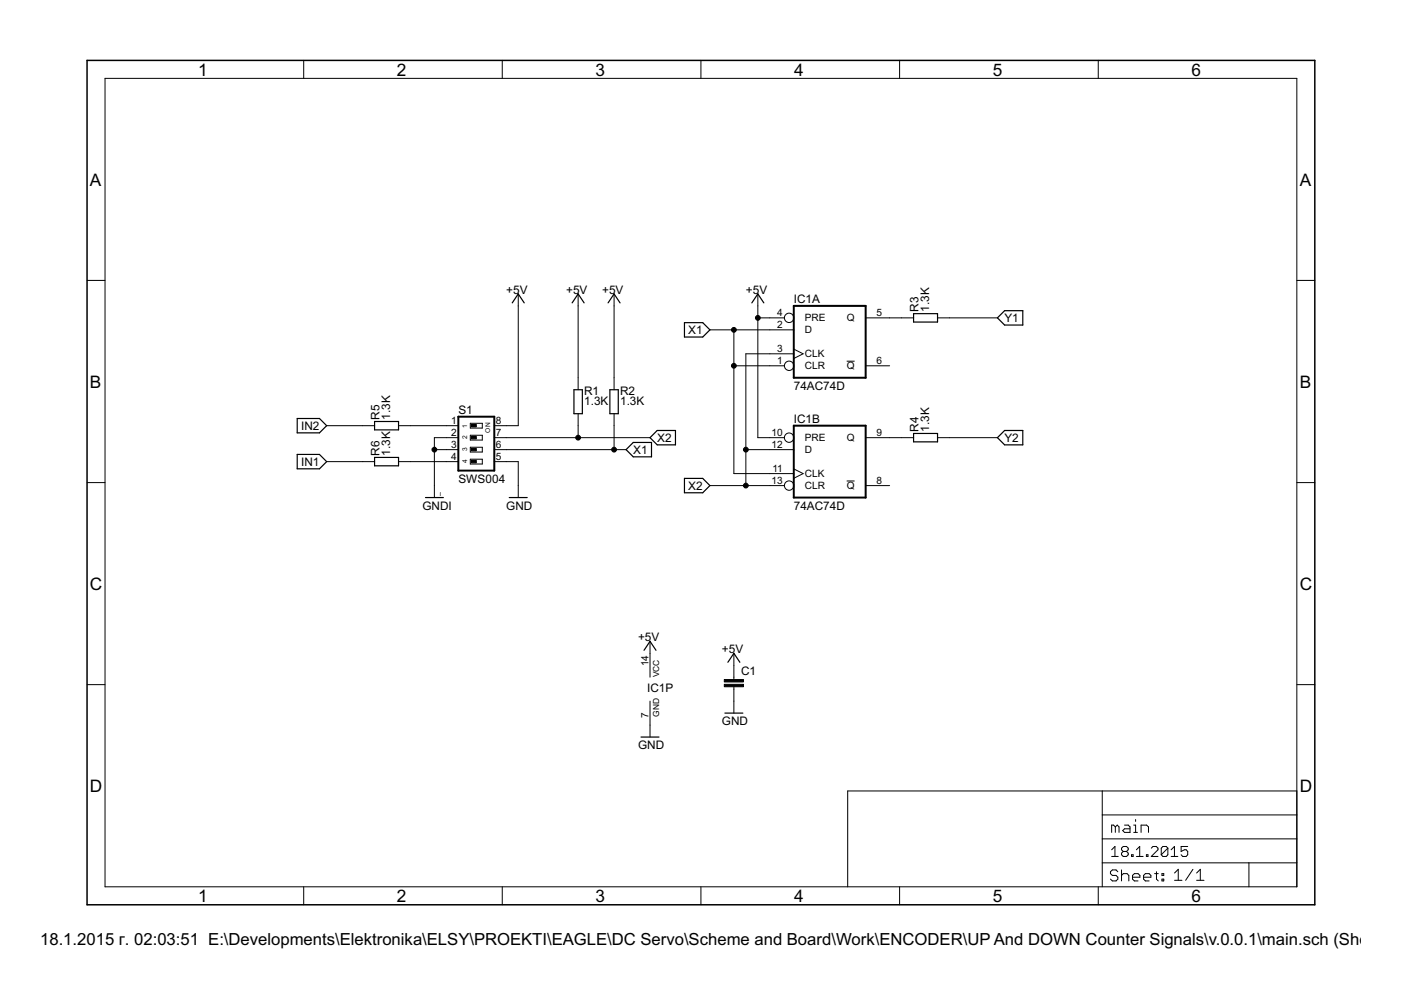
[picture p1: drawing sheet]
<svg xmlns="http://www.w3.org/2000/svg" width="297mm" height="210mm" viewBox="0 0 297 210" stroke-linecap="round" stroke-linejoin="round" font-family="sans-serif">
<g fill="#000" stroke="#000" stroke-width=".21">
<path d="M22.3 16.6v171.4zM64.4 12.8v3.8zM106.5 12.8v3.8zM148.6 12.8v3.8zM190.7 12.8v3.8zM232.9 12.8v3.8zM22.3 16.6h252.7zM18.5 59.5h3.8zM275 59.5h3.8zM109.9 62.3v2.6zM122.6 62.3v2.6zM130.2 62.3v2.6z"/>
<path d="M150.5 69.9h5.1zM155.6 69.9v7.7zM155.6 77.6h7.6zM155.6 77.6v22.8zM158.1 75v20.3zM160.7 62.3v2.6zM160.7 64.9v2.5zM163.2 77.6h3.1zM163.2 69.9h5.1zM163.2 75h5.1zM163.2 67.4h3.1zM160.7 67.4h2.5z"/>
<path d="M155.6 69.9h7.6zM158.1 75h5.1zM168.3 74l2 1zM168.3 76l2-1zM179.5 76.6h1.7zM183.5 67.4h5.1zM183.5 77.6h5.1zM191.2 67.4h2.5zM188.6 67.4h2.6zM198.8 67.4h2.5zM201.3 67.4h10.2zM69.3 90.3h7.6z"/>
<path d="M69.3 97.9h7.6zM76.9 90.3h2.5zM76.9 97.9h2.5zM84.5 90.3h2.5zM84.5 97.9h2.5zM87 97.9h7.6zM87 90.3h7.6zM92.1 92.8v2.5zM92.1 92.8h2.5zM94.6 90.3h2.6zM94.6 92.8h2.6zM94.6 95.3h2.6z"/>
<path d="M94.6 97.9h2.6zM92.1 95.3h2.5zM99.7 97.4v1zM99.7 97.4h2.6zM99.7 94.8v1zM99.7 94.8h2.6zM99.7 92.3v1zM99.7 92.3h2.6zM99.7 89.7v1.1zM99.7 89.7h2.6zM102.3 97.4v1zM99.7 98.4h2.6z"/>
<path d="M102.3 94.8v1zM99.7 95.8h2.6zM102.3 92.3v1zM99.7 93.3h2.6zM102.3 89.7v1.1zM99.7 90.8h2.6zM104.8 97.9h2.5zM104.8 95.3h2.5zM104.8 92.8h2.5zM104.8 90.3h2.5zM107.3 90.3h2.6zM107.3 97.9h2.6z"/>
<path d="M109.9 64.9v25.4zM122.6 80.1v2.5zM122.6 87.7v2.6zM122.6 64.9v15.2zM107.3 92.8h15.3zM122.6 90.3v2.5zM130.2 80.1v2.5zM130.2 87.7v2.6zM130.2 64.9v15.2zM130.2 90.3v5zM107.3 95.3h22.9zM130.2 95.3h2.5z"/>
<path d="M122.6 92.8h15.2zM158.1 95.3v7.7zM160.7 67.4v25.4zM163.2 95.3h5.1zM163.2 92.8h3.1zM160.7 92.8h2.5zM158.1 95.3h5.1zM168.3 99.4l2 1zM183.5 92.8h5.1zM191.2 92.8h2.5zM188.6 92.8h2.6zM198.8 92.8h2.5z"/>
<path d="M201.3 92.8h10.2zM18.5 102.3h3.8zM92.1 103v2.5zM92.1 95.3v7.7zM109.9 103v2.5zM109.9 97.9v5.1zM155.6 100.4h7.6zM158.1 103h5.1zM150.5 103h7.6zM163.2 103h3.1zM163.2 100.4h5.1zM168.3 101.4l2-1z"/>
<path d="M179.5 102h1.7zM183.5 103h5.1zM275 102.3h3.8zM137.8 138.5v5.1zM137.8 136v2.5zM18.5 145.2h3.8zM137.8 148.7v5zM137.8 153.7v2.6zM155.6 141.1v2.5zM155.6 146.1v2.6zM155.6 143.6v.5zM155.6 145.6v.5z"/>
<path d="M155.6 138.5v2.6zM155.6 148.7v2.5zM275 145.2h3.8zM179.7 167.7h54zM233.7 167.7h41.3zM233.7 177.9h41.3zM233.7 172.8v5.1zM233.7 172.8h41.3zM233.7 167.7v5.1zM235.7 174.9v1.6zM235.7 174.9h.4zM236.1 174.9l.4 .4z"/>
<path d="M236.4 179.5v2.1zM236.5 175.3v1.2zM236.5 175.3l.4-.4zM236.9 174.9l.4 .4zM237.3 175.3v1.2zM238.1 179.5l-.3 .3zM238 176.1l.4-.4zM238.1 179.5h.7zM238.4 174.9h.8zM238 176.1l.4 .4zM238.4 175.7h1.2zM238.8 179.5l.4 .3z"/>
<path d="M239.2 174.9l.4 .4zM239.2 179.8v.4zM239.6 175.3v1.2zM238.4 176.5h1.2zM240.4 174.9h.4zM240.4 176.5h.8zM240.8 174.9v1.6zM240.8 173.8v.4zM241.6 179.5v2.1zM241.9 174.9v1.6zM241.9 174.9h1.2zM243.1 174.9l.4 .4z"/>
<path d="M243.5 175.3v1.2zM244.5 179.5l-.4 .3zM244.5 179.5h.7zM245.2 179.5l.3 .3zM246.5 179.5l-.3 .3zM246.5 179.5h.8zM247.3 179.5l.3 .3zM247.6 179.8v1.4zM249 179.5v2.1zM250.4 179.5v1zM250.4 179.5h1.4zM275 172.8v5.1z"/>
<path d="M275 167.7v5.1zM22.3 188h252.7zM64.4 188v3.8zM106.5 188v3.8zM148.6 188v3.8zM179.7 167.7v20.3zM190.7 188v3.8zM232.9 188v3.8zM233.7 182.9v5.1zM233.7 177.9v5zM235.4 184.8v.4zM235.4 185.2l.4 .4z"/>
<path d="M235.7 180.2l.7-.7zM235.7 181.6h1.4zM235.4 184.8l.4-.4zM235.8 185.6h.8zM235.4 186.4l.4 .4zM235.8 184.4h.8zM236.6 185.6l.4 .4zM235.8 186.8h.8zM236.6 184.4l.4 .4zM237 186v.4zM237 186.4l-.4 .4zM237.8 180.9v.3z"/>
<path d="M237.8 180.9l.3-.4zM237.8 179.8v.4zM237.8 184.4v2.4zM237.8 185.6l.4-.4zM237.8 181.2l.3 .4zM237.8 180.2l.3 .3zM238.1 180.5h.7zM238.2 185.2h.8zM238.8 180.5l.4 .4zM238.1 181.6h.7zM239 185.2l.3 .4zM239.2 180.2l-.4 .3z"/>
<path d="M239.2 180.9v.3zM239.2 181.2l-.4 .4zM239.3 185.6v1.2zM239.9 181.2v.4zM239.9 181.2h.3zM240.1 185.6v.8zM240.1 185.6l.4-.4zM240.2 181.2v.4zM239.9 181.6h.3zM240.1 186.4l.4 .4zM240.5 185.2h.8zM240.9 180.2l.7-.7z"/>
<path d="M240.9 181.6h1.5zM240.5 186.8h.8zM241.3 185.2l.4 .4zM241.7 185.6v.4zM240.1 186h1.6zM242.5 185.6v.8zM242.5 185.6l.3-.4zM242.5 186.4l.3 .4zM242.8 185.2h.8zM243.1 181.2v.4zM243.1 181.2h.3zM243.4 181.2v.4z"/>
<path d="M243.1 181.6h.3zM242.8 186.8h.8zM243.6 185.2l.4 .4zM244 185.6v.4zM242.5 186h1.5zM244.1 181.6l1.4-1.4zM244.8 185.2h.8zM245.2 184.8v1.6zM245.2 186.4l.4 .4zM244.1 181.6h1.4zM245.5 179.8v.4zM246.2 179.8v1.4z"/>
<path d="M246.2 181.2l1.4-1.4zM246.4 185.2h.3zM246.4 185.2v.4zM246.4 186.4h.3zM246.4 186.4v.4zM246.2 181.2l.3 .4zM246.7 185.2v.4zM246.4 185.6h.3zM246.7 186.4v.4zM246.4 186.8h.3zM246.5 181.6h.8zM247.6 181.2l-.3 .4z"/>
<path d="M248.3 180.2l.7-.7zM248.3 181.6h1.4zM249 185.1l.8-.8zM249 186.6h1.6zM249.8 184.3v2.3zM250.4 180.5l.7-.3zM250.4 181.2l.4 .4zM251.1 180.2h.4zM252.9 184.3l-1.5 2.3zM251.5 180.2l.3 .3zM250.8 181.6h.7zM251.8 180.5v.7z"/>
<path d="M251.8 181.2l-.3 .4zM253.7 185.1l.8-.8zM253.7 186.6h1.6zM254.5 184.3v2.3zM264.8 182.9v5.1zM264.8 182.9h10.2zM233.7 182.9h31.1zM275 182.9v5.1zM275 177.9v5zM275 16.6v171.4z"/>
<circle cx="155.6" cy="69.9" r=".51"/>
<circle cx="155.6" cy="77.6" r=".51"/>
<circle cx="160.7" cy="67.4" r=".51"/>
<circle cx="92.1" cy="95.3" r=".51"/>
<circle cx="122.6" cy="92.8" r=".51"/>
<circle cx="130.2" cy="95.3" r=".51"/>
<circle cx="158.1" cy="95.3" r=".51"/>
<circle cx="158.1" cy="103" r=".51"/>
</g>
<g fill="#000" stroke="#000" stroke-width=".25">
<path d="M109.9 62.3l-1.3 1.9zM109.9 62.3l1.2 1.9zM122.6 62.3l-1.3 1.9zM122.6 62.3l1.2 1.9zM130.2 62.3l-1.3 1.9zM130.2 62.3l1.3 1.9zM145.1 68.4v3.1zM145.1 71.5h3.9zM145.1 68.4h3.9zM150.5 69.9l-1.5 1.6zM149 68.4l1.5 1.5zM160.7 62.3l-1.3 1.9z"/>
<path d="M160.7 62.3l1.2 1.9zM193.7 68.3h5.1zM193.7 66.5v1.8zM193.7 66.5h5.1zM198.8 66.5v1.8zM211.5 67.4l1.5-1.5zM211.5 67.4l1.5 1.5zM213 65.9h3.9zM213 68.9h3.9zM216.9 65.9v3zM63 88.7v3.1zM63 96.4v3z"/>
<path d="M63 91.8h4.7zM63 88.7h4.7zM63 99.4h4.7zM63 96.4h4.7zM69.3 90.3l-1.6 1.5zM67.7 88.7l1.6 1.6zM69.3 97.9l-1.6 1.5zM67.7 96.4l1.6 1.5zM79.4 91.1h5.1zM79.4 89.4v1.7zM79.4 98.8h5.1zM79.4 97v1.8z"/>
<path d="M79.4 89.4h5.1zM84.5 89.4v1.7zM79.4 97h5.1zM84.5 97v1.8zM121.7 82.6v5.1zM123.5 82.6v5.1zM121.7 82.6h1.8zM121.7 87.7h1.8zM129.3 82.6v5.1zM131.1 82.6v5.1zM129.3 82.6h1.8zM129.3 87.7h1.8z"/>
<path d="M132.7 95.3l1.6-1.5zM132.7 95.3l1.6 1.6zM134.3 93.8h3.8zM134.3 96.9h3.8zM137.8 92.8l1.5-1.5zM137.8 92.8l1.5 1.5zM138.1 93.8v3.1zM139.3 91.3h3.9zM139.3 94.3h3.9zM143.2 91.3v3zM193.7 93.7h5.1zM193.7 91.9v1.8z"/>
<path d="M193.7 91.9h5.1zM198.8 91.9v1.8zM211.5 92.8l1.5-1.5zM211.5 92.8l1.5 1.5zM213 91.3h3.9zM213 94.3h3.9zM216.9 91.3v3zM90.2 105.5h3.8zM108 105.5h3.8zM145.1 101.4v3.1zM145.1 104.5h3.9zM145.1 101.4h3.9z"/>
<path d="M150.5 103l-1.5 1.5zM149 101.4l1.5 1.6zM137.8 136l-1.3 1.9zM137.8 136l1.3 1.9zM155.6 138.5l-1.3 1.9zM135.9 156.3h3.8zM153.7 151.2h3.8zM155.6 138.5l1.3 1.9z"/>
</g>
<path d="M18.5 12.8v179zM18.5 12.8h260.3zM18.5 191.8h260.3zM278.8 12.8v179z" fill="#000" stroke="#000" stroke-width=".32"/>
<g fill="none" stroke="#000" stroke-width=".21">
<circle cx="167.3" cy="67.4" r=".99"/>
<circle cx="167.3" cy="77.6" r=".99"/>
<circle cx="167.3" cy="92.8" r=".99"/>
<circle cx="167.3" cy="103" r=".99"/>
</g>
<path d="M168.3 64.9v15.2zM168.3 64.9h15.2zM97.2 88.3v11.5zM97.2 99.8h7.6zM104.8 88.3v11.5zM97.2 88.3h7.6zM168.3 80.1h15.2zM168.3 90.3v15.2zM183.5 64.9v15.2zM168.3 90.3h15.2zM168.3 105.5h15.2zM183.5 90.3v15.2z" fill="#000" stroke="#000" stroke-width=".42"/>
<path d="M100 90h1v.5h-1zM100 92.5h1v.5h-1zM100 95.1h1v.5h-1zM100 97.6h1v.5h-1zM153.6 145.1h4v.5h-4zM153.6 144.1h4v.5h-4z" fill="#000" stroke="#000" stroke-width=".21"/>
<g font-size="4.1">
<text x="42" y="16">1</text>
<text x="84.1" y="16">2</text>
<text x="126.3" y="16">3</text>
<text x="168.4" y="16">4</text>
<text x="210.5" y="16">5</text>
<text x="252.6" y="16">6</text>
<text x="19.1" y="39.3">A</text>
<text x="275.6" y="39.3">A</text>
<text x="19.1" y="82.2">B</text>
<text x="275.6" y="82.2">B</text>
<text x="19.1" y="125">C</text>
<text x="275.6" y="125">C</text>
<text x="19.1" y="167.9">D</text>
<text x="275.6" y="167.9">D</text>
<text x="42" y="191.2">1</text>
<text x="84.1" y="191.2">2</text>
<text x="126.3" y="191.2">3</text>
<text x="168.4" y="191.2">4</text>
<text x="210.5" y="191.2">5</text>
<text x="252.6" y="191.2">6</text>
</g>
<text font-size="4" x="8.5" y="200.4">18.1.2015 г. 02:03:51 E:\Developments\Elektronika\ELSY\PROEKTI\EAGLE\DC Servo\Scheme and Board\Work\ENCODER\UP And DOWN Counter Signals\v.0.0.1\main.sch (Sheet: 1/1</text>
<g font-size="2.8">
<text x="107.3" y="62.3">+5</text>
<text x="110.2" y="62.3">V</text>
<text x="120" y="62.3">+5</text>
<text x="122.9" y="62.3">V</text>
<text x="127.7" y="62.3">+5</text>
<text x="130.5" y="62.3">V</text>
<text x="158.1" y="62.3">+5</text>
<text x="161" y="62.3">V</text>
<text x="168.3" y="64.2">IC1A</text>
<text x="145.9" y="70.8">X1</text>
<text x="194.7" y="66.1" transform="rotate(-90 194.7 66.1)">R3</text>
<text x="197" y="66.1" transform="rotate(-90 197 66.1)">1.3K</text>
<text x="213" y="68.3">Y1</text>
<text x="123.9" y="83.7">R1</text>
<text x="131.5" y="83.7">R2</text>
<text x="168.3" y="82.6">74AC74D</text>
<text x="80.4" y="89" transform="rotate(-90 80.4 89)">R5</text>
<text x="82.7" y="89" transform="rotate(-90 82.7 89)">1.3K</text>
<text x="97.2" y="87.7">S1</text>
<text x="123.9" y="85.9">1.3K</text>
<text x="131.5" y="85.9">1.3K</text>
<text x="168.3" y="89.6">IC1B</text>
<text x="63.8" y="91.1">IN2</text>
<text x="139.3" y="93.7">X2</text>
<text x="194.7" y="91.5" transform="rotate(-90 194.7 91.5)">R4</text>
<text x="197" y="91.5" transform="rotate(-90 197 91.5)">1.3K</text>
<text x="213" y="93.7">Y2</text>
<text x="63.8" y="98.8">IN1</text>
<text x="80.4" y="96.6" transform="rotate(-90 80.4 96.6)">R6</text>
<text x="82.7" y="96.6" transform="rotate(-90 82.7 96.6)">1.3K</text>
<text x="134.3" y="96.2">X1</text>
<text x="97.2" y="102.3">SWS004</text>
<text x="145.9" y="103.8">X2</text>
<text x="89.6" y="108">GNDI</text>
<text x="107.3" y="108">GND</text>
<text x="168.3" y="108">74AC74D</text>
<text x="135.3" y="136">+5V</text>
<text x="153.1" y="138.5">+5V</text>
<text x="157.1" y="143.2">C1</text>
<text x="137.2" y="146.8">IC1P</text>
<text x="153.1" y="153.7">GND</text>
<text x="135.3" y="158.8">GND</text>
</g>
<g font-size="2.4">
<text x="164.8" y="69.6">2</text>
<text x="164.8" y="67">4</text>
<text x="170.6" y="70.7">D</text>
<text x="170.6" y="68.2">PRE</text>
<text x="179.5" y="68.2">Q</text>
<text x="185.9" y="67">5</text>
<text x="164.8" y="77.2">1</text>
<text x="164.8" y="74.7">3</text>
<text x="170.6" y="75.8">CLK</text>
<text x="185.9" y="77.2">6</text>
<text x="170.6" y="78.3">CLR</text>
<text x="179.5" y="78.3">Q</text>
<text x="95.6" y="89.9">1</text>
<text x="105.2" y="89.9">8</text>
<text x="95.6" y="92.4">2</text>
<text x="95.6" y="95">3</text>
<text x="105.2" y="95">6</text>
<text x="105.2" y="92.4">7</text>
<text x="163.6" y="95">12</text>
<text x="163.6" y="92.4">10</text>
<text x="170.6" y="93.6">PRE</text>
<text x="179.5" y="93.6">Q</text>
<text x="185.9" y="92.4">9</text>
<text x="95.6" y="97.5">4</text>
<text x="105.2" y="97.5">5</text>
<text x="163.8" y="100.1">11</text>
<text x="170.6" y="96.1">D</text>
<text x="170.6" y="101.2">CLK</text>
<text x="163.6" y="102.6">13</text>
<text x="170.6" y="103.7">CLR</text>
<text x="179.5" y="103.7">Q</text>
<text x="185.9" y="102.6">8</text>
<text x="137.5" y="141.2" transform="rotate(-90 137.5 141.2)">14</text>
<text x="137.5" y="152.2" transform="rotate(-90 137.5 152.2)">7</text>
</g>
<g font-size="2">
<text x="139.7" y="143.6" transform="rotate(-90 139.7 143.6)">VCC</text>
<text x="139.7" y="152" transform="rotate(-90 139.7 152)">GND</text>
</g>
<g font-size="1.6">
<text x="99.1" y="95.6" transform="rotate(-90 99.1 95.6)">3</text>
<text x="99.1" y="93.1" transform="rotate(-90 99.1 93.1)">2</text>
<text x="99.1" y="90.8" transform="rotate(-90 99.1 90.8)">1</text>
<text x="103.9" y="91.7" transform="rotate(-90 103.9 91.7)">ON</text>
<text x="99.1" y="98.1" transform="rotate(-90 99.1 98.1)">4</text>
</g>
<text font-size="1.3" x="93.2" y="105.2">I</text>
</svg>
